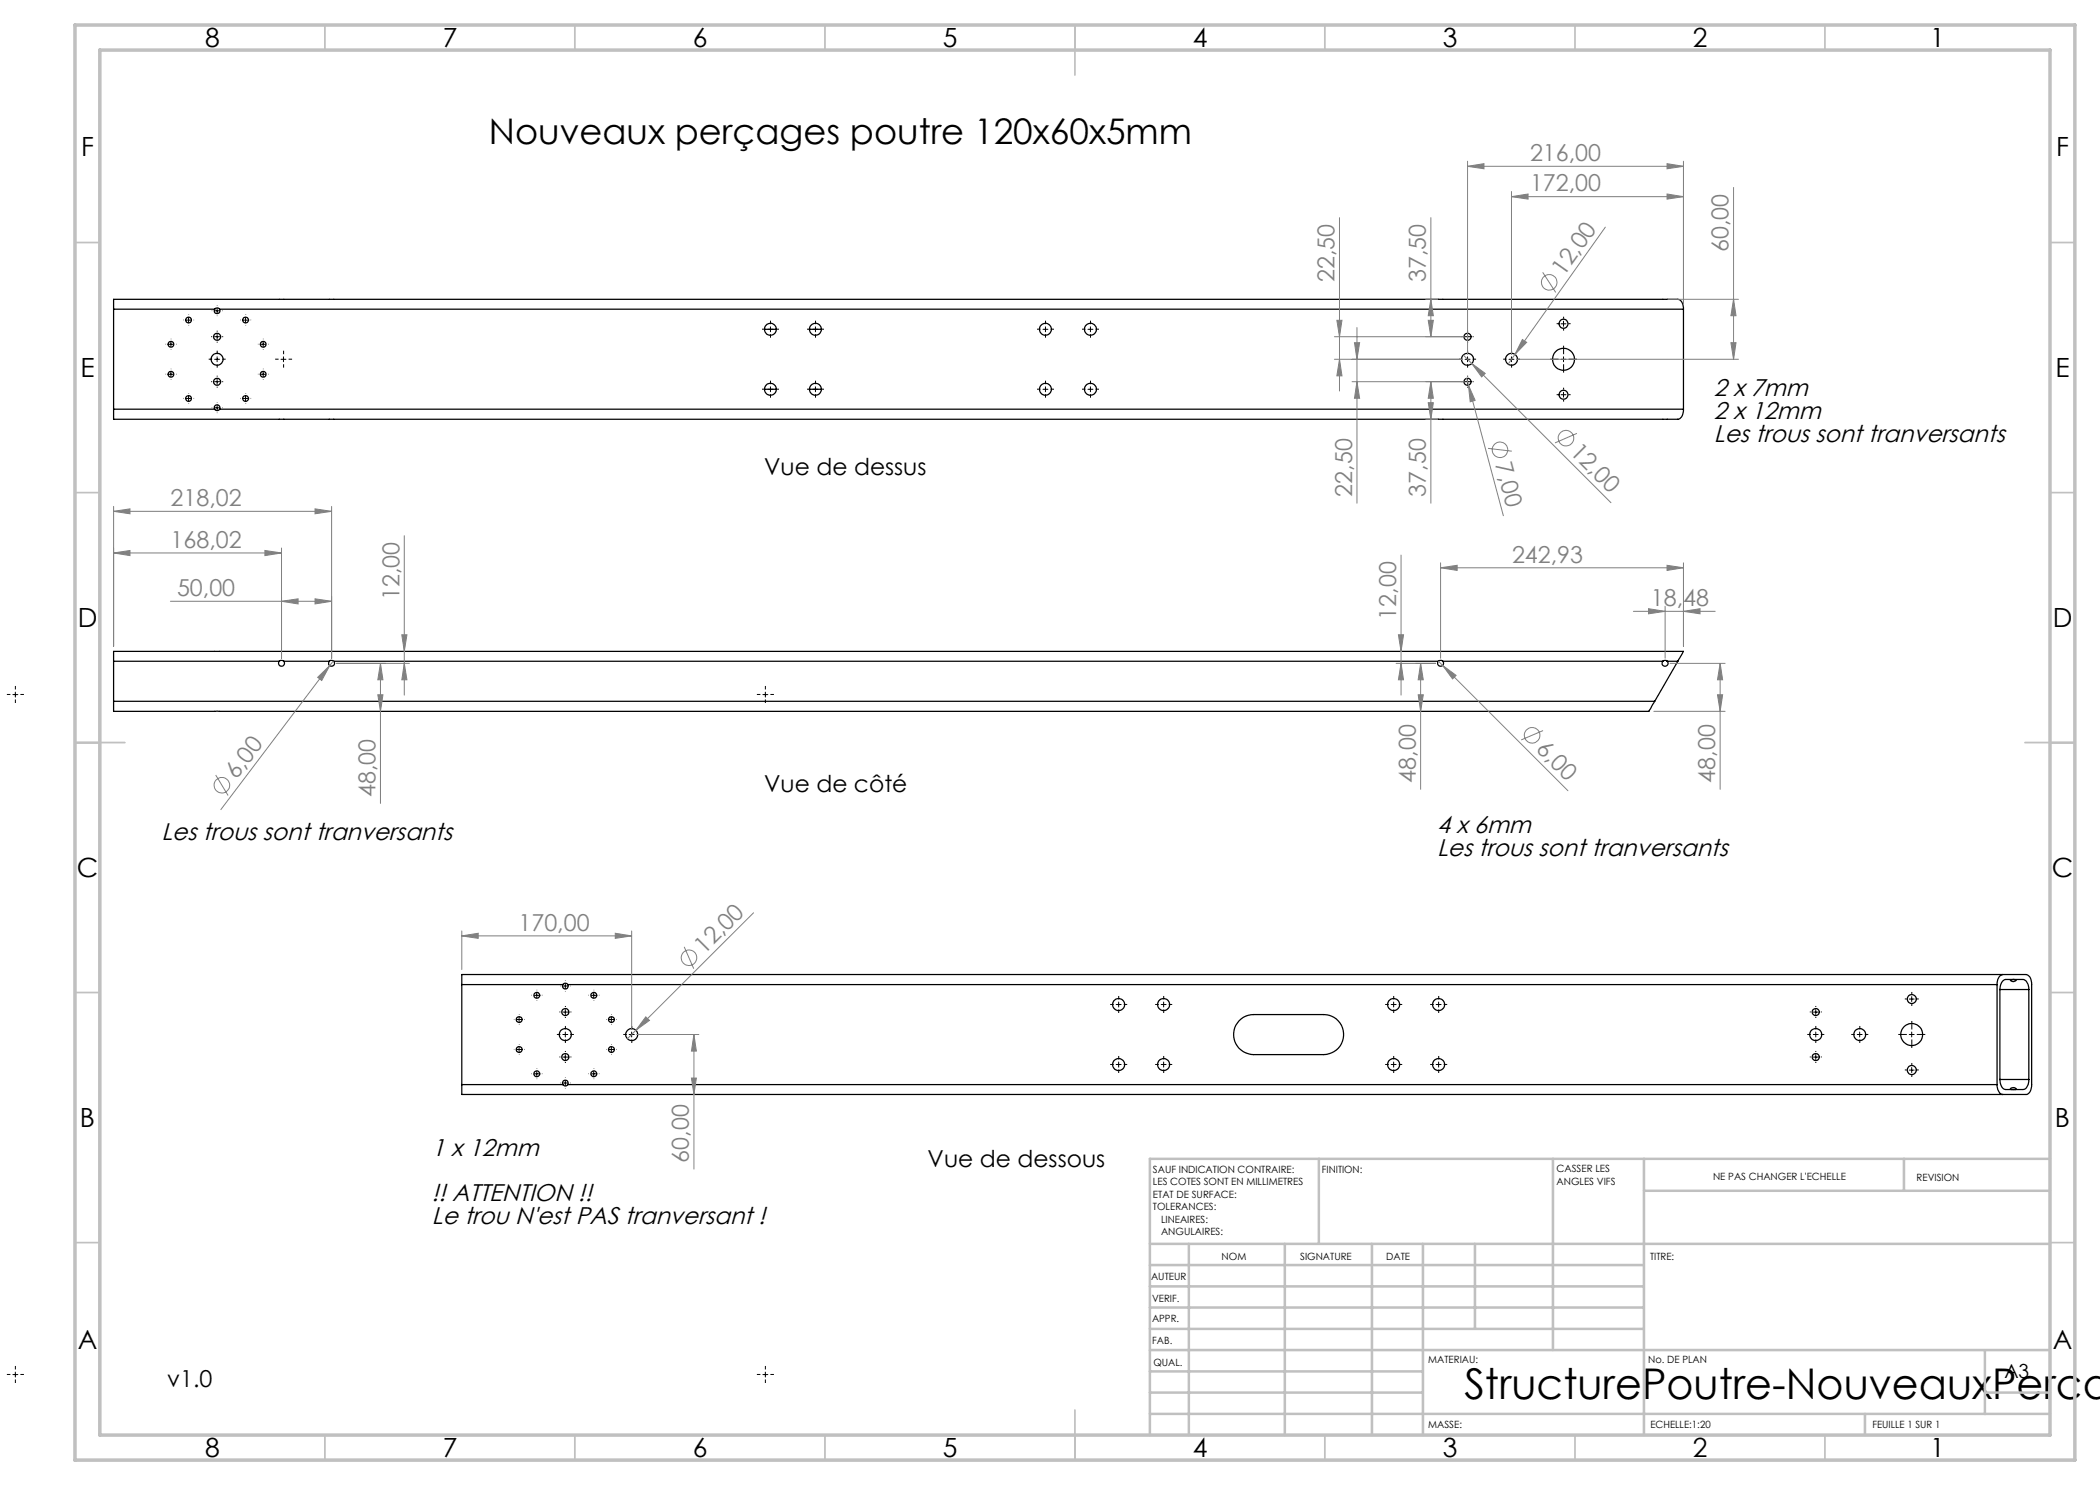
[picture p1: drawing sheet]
<svg xmlns="http://www.w3.org/2000/svg" width="420mm" height="297mm" viewBox="0 0 420 297" stroke-linecap="round" stroke-linejoin="round" font-family="sans-serif">
<g fill="none" stroke="#000" stroke-width=".25">
<path d="M22.7 61.8v-1.9h312.9a1.64 1.64 0 0 1 1.1 1.9M22.7 61.8v20M22.7 61.8h20.2M42.9 61.8l.5-.2 .5 .2M42.9 61.8a.58 .58 0 0 0 .5 .9 .58 .58 0 0 0 .5-.9M43.9 61.8h292.8M152.9 65.9h2.4M152.9 77.9h2.4M161.9 65.9h2.4M161.9 77.9h2.4M336.7 61.8v20M22.7 81.8v2.1h312.9a1.55 1.55 0 0 0 1.1-1.7v-.4"/>
<path d="M22.7 81.8h20.2M42.9 81.8a.58 .58 0 0 1 .5-.8 .58 .58 0 0 1 .5 .8M42.9 81.8l.5 .3 .5-.3M43.9 81.8h292.8M22.7 132.3v-2h314l-1.1 2M22.7 132.3h33.1M22.7 132.3v8M55.8 132.3a.6 .6 0 0 0 .1 .8 .6 .6 0 0 0 .8 0 .6 .6 0 0 0 .1-.8M55.8 132.3l.3-.2 .7 .2M56.8 132.3h9.1M65.9 132.3a.59 .59 0 0 0 0 .8 .59 .59 0 0 0 .8 0 .59 .59 0 0 0 0-.8M65.9 132.3l.2-.2 .6 .2"/>
<path d="M66.7 132.3h221M287.7 132.3a.6 .6 0 0 0 0 .8 .6 .6 0 0 0 .8 0 .6 .6 0 0 0 .1-.8M287.7 132.3l.4-.2 .5 .2M288.6 132.3h44M332.6 132.3a.59 .59 0 0 0 0 .8 .59 .59 0 0 0 .8 0 .59 .59 0 0 0 0-.8M332.6 132.3l.4-.2 .4 .2M333.4 132.3h2.2M335.6 132.3l-4.7 8M22.7 140.3v2h307.1l1.1-2M22.7 140.3h308.2M92.4 196.9v-2h312.8a1.55 1.55 0 0 1 1.1 1.7v20.3a1.76 1.76 0 0 1-1.1 2h-312.8v-2M92.4 196.9v20"/>
<path d="M92.4 196.9h20.2M112.6 196.9a.58 .58 0 0 0 .5 .9 .58 .58 0 0 0 .5-.9M112.6 196.9l.5-.3 .5 .3M113.6 196.9h285.8M399.4 196.9v20M400 197.9a1.91 1.91 0 0 1 1.1-2h3.5a1.78 1.78 0 0 1 1.2 2M400 197.9v18M400 197.9h5.8M400.6 194.9a1.7 1.7 0 0 0-1.2 2M402.1 196h1.1a.65 .65 0 0 1-.6 .3 .65 .65 0 0 1-.5-.3zM405.8 197.9v18M92.4 216.9h20.2"/>
<path d="M112.6 216.9l.5 .3 .5-.3M112.6 216.9a.58 .58 0 0 1 .5-.9 .58 .58 0 0 1 .5 .9M113.6 216.9h285.8M247.8 204.2a3.9 3.9 0 0 1 2.9-1.3h14a4 4 0 0 1 4 4 4 4 0 0 1-4 4h-14a4 4 0 0 1-3.6-2.4 4 4 0 0 1 .7-4.3zM399.4 216.9a1.83 1.83 0 0 0 1.2 2M400 215.9a1.84 1.84 0 0 0 1.1 2h3.5a1.7 1.7 0 0 0 1.2-2M400 215.9h5.8M402.1 217.8a.7 .7 0 0 1 1.1 .1h-1z"/>
<circle cx="34.2" cy="74.8" r=".58"/>
<circle cx="34.2" cy="68.8" r=".58"/>
<circle cx="37.7" cy="79.7" r=".57"/>
<circle cx="37.7" cy="64" r=".58"/>
<circle cx="43.4" cy="71.8" r="1.19"/>
<circle cx="43.4" cy="76.4" r=".71"/>
<circle cx="43.4" cy="67.4" r=".71"/>
<circle cx="49.1" cy="79.7" r=".57"/>
<circle cx="49.1" cy="64" r=".58"/>
<circle cx="52.6" cy="74.8" r=".58"/>
<circle cx="52.6" cy="68.8" r=".58"/>
<circle cx="154.1" cy="77.8" r="1.19"/>
<circle cx="154.1" cy="65.8" r="1.19"/>
<circle cx="163.1" cy="77.9" r="1.2"/>
<circle cx="163.1" cy="65.9" r="1.2"/>
<circle cx="209.1" cy="77.8" r="1.19"/>
<circle cx="209.1" cy="65.8" r="1.19"/>
<circle cx="218.1" cy="77.9" r="1.2"/>
<circle cx="218.1" cy="65.9" r="1.2"/>
<circle cx="293.5" cy="71.8" r="1.2"/>
<circle cx="293.5" cy="76.4" r=".71"/>
<circle cx="293.5" cy="67.4" r=".71"/>
<circle cx="302.3" cy="71.8" r="1.19"/>
<circle cx="312.7" cy="78.9" r=".91"/>
<circle cx="312.7" cy="64.7" r=".92"/>
<circle cx="312.7" cy="71.9" r="2.19"/>
<circle cx="107.4" cy="199.1" r=".59"/>
<circle cx="118.8" cy="199.1" r=".58"/>
<circle cx="382.4" cy="199.8" r=".91"/>
<circle cx="103.8" cy="209.9" r=".59"/>
<circle cx="103.8" cy="203.9" r=".59"/>
<circle cx="107.4" cy="214.8" r=".59"/>
<circle cx="113.1" cy="206.9" r="1.2"/>
<circle cx="113.1" cy="211.4" r=".71"/>
<circle cx="113.1" cy="202.4" r=".71"/>
<circle cx="118.8" cy="214.8" r=".58"/>
<circle cx="122.3" cy="209.9" r=".59"/>
<circle cx="122.3" cy="203.9" r=".59"/>
<circle cx="126.3" cy="206.9" r="1.2"/>
<circle cx="223.7" cy="212.9" r="1.2"/>
<circle cx="223.7" cy="200.9" r="1.2"/>
<circle cx="232.7" cy="212.9" r="1.2"/>
<circle cx="232.7" cy="200.9" r="1.2"/>
<circle cx="278.7" cy="212.9" r="1.2"/>
<circle cx="278.7" cy="200.9" r="1.2"/>
<circle cx="287.7" cy="212.9" r="1.2"/>
<circle cx="287.7" cy="200.9" r="1.2"/>
<circle cx="363.1" cy="206.9" r="1.2"/>
<circle cx="363.1" cy="211.4" r=".71"/>
<circle cx="363.1" cy="202.4" r=".71"/>
<circle cx="371.9" cy="206.9" r="1.19"/>
<circle cx="382.3" cy="206.9" r="2.2"/>
<circle cx="382.3" cy="214" r=".92"/>
</g>
<g fill="none" stroke="#808080" stroke-width=".2">
<path d="M293.5 33.3l3.3-.6v1.1zM293.5 32.2v38.7M293.5 33.3h43.2M302.3 39.3l3.3-.5v1zM302.3 38.3v32.6M302.3 39.3h34.4M333.4 32.7l3.3 .6-3.3 .5zM333.4 38.8l3.3 .5-3.3 .5zM336.7 32.2v28.7M346.7 37.5v34.4M267.9 43.5v34.7M285.2 59.9h2.3"/>
<path d="M286.2 43.5v23.8M286.2 59.9l.5 3.2h-1.1zM308.5 54.5l2.6 4M321.1 45.4l-18.1 25.5M333.6 59.9h14.1M346.7 59.9l.5 3.2h-1zM266.9 67.3h25.6M266.9 71.9h25.6M267.4 64.1h1l-.5 3.2zM267.9 71.9l.5 3.3h-1zM270.4 76.3h22.1M270.9 68.5h1l-.5 3.4z"/>
<path d="M271.4 76.3l.5 3.4h-1zM271.4 65.5v35.1M285.6 64.1h1.1l-.5 3.2zM286.2 76.3v24.3M286.2 76.3l.5 3.4h-1.1zM292.7 71l29.5 29.5M293.3 75.7l.4 1.3M293.7 77l1.3 3.1-1 .3zM293.7 77l7 26.1M294.4 72.7l2.6 2-.7 .7zM303 70.9l-1.4 1.9M303.3 71.9h44.4"/>
<path d="M304.5 67.9l.8 .6-2.3 2.4zM346.2 68.5h1l-.5 3.4zM285.2 83.9h2.3M285.6 80.5h1.1l-.5 3.4zM297.6 89.7l4.8 .5M315.4 86.7l-4.4 1.9M22.7 110.6l3.3-.5v1zM22.7 102.3l3.3-.5v1zM22.7 101.3v28M22.7 110.6h33.6M22.7 102.3h43.6M53 110.1l3.3 .5-3.3 .5z"/>
<path d="M56.3 109.6v22.1M63 101.8l3.3 .5-3.3 .5zM63 119.8l3.3 .5-3.3 .5zM66.3 101.3v30.4M80.9 107.1v31.9M280.2 111v28M288.1 113.6l3.3-.5v1zM288.1 112.6v19.1M288.1 113.6h48.6M333.4 113.1l3.3 .5-3.3 .5zM336.7 112.6v16.7M34.1 120.3h32.2"/>
<path d="M56.3 120.3l3.3-.5v1zM63.5 135.5l2.4-2.4-1.6 3zM65.9 133.1l-21.7 28.8M66.7 132.2l-.8 .9M67.3 132.7h14.6M75.6 139h1l-.5 3.3zM76.1 132.7l.5 3.3h-1zM76.1 132.7v28M80.4 127h1l-.5 3.3zM80.9 132.7l.5 3.3h-1zM279.2 132.7h7.9M279.7 127h1l-.5 3.3z"/>
<path d="M280.2 132.7l.5 3.3h-1zM283.6 139h1.1l-.6 3.3zM284.1 132.7v25.2M284.1 132.7l.6 3.3h-1.1zM287.7 132.3l.8 .8M288.5 133.1l2.7 2-.7 .7zM288.5 133.1l25.1 25M326.7 122.3h16.3M329.7 121.7l3.3 .6-3.3 .5zM333 121.2v10.5M334 132.7h11M336.7 122.3l3.3-.6v1.1z"/>
<path d="M343.5 139h1l-.5 3.3zM344 132.7l.5 3.3h-1zM344 132.7v25.2M43.1 155l2.5 4.1M308.6 146.1l-4.4 1.9M330.8 142.3h14.2M92.4 187.2l3.2-.5v1zM92.4 186.2v7.7M92.4 187.2h33.9M123 186.7l3.3 .5-3.3 .5zM126.3 186.2v19.7M136.8 189.4l1.9 4.3"/>
<path d="M150.7 182.6l-23.5 23.5M127.2 206.1l-1.7 1.6M127.4 206.9h12.4M129.2 203.4l.7 .7-2.7 2zM138.3 215.6h1l-.5 3.3zM138.8 206.9l.5 3.3h-1zM138.8 206.9v26.9"/>
<circle cx="309.8" cy="56.5" r="1.55"/>
<circle cx="300" cy="90" r="1.56"/>
<circle cx="313.2" cy="87.6" r="1.55"/>
<circle cx="44.4" cy="157.1" r="1.56"/>
<circle cx="306.4" cy="147.1" r="1.55"/>
<circle cx="137.8" cy="191.6" r="1.55"/>
</g>
<g fill="none" stroke="#000" stroke-width=".2" stroke-dasharray="30.5 1.3 1.3 1.3" stroke-linecap="butt">
<path d="M33.2 68.8h-.1M33.2 74.8h-.1M34.2 69.8v.1M34.2 75.8v.1M35.2 68.8h.1M35.2 74.8h.1M37.7 78.7v-.1M37.7 63v-.1M37.7 65v.1M38.7 79.7h.1M38.7 64h.1M42.4 71.8h-.7"/>
<path d="M42.4 76.3h-.2M42.4 67.3h-.2M43.4 63.1v.1M43.4 70.8v-.7M43.4 72.8v.7M43.4 75.3v-.2M43.4 77.3v.2M43.4 66.3v-.2M43.4 68.3v.2M44.4 62.1h.1M44.4 71.8h.7M44.4 76.3h.2"/>
<path d="M44.4 67.3h.2M49.1 78.7v-.1M49.1 63v-.1M49.1 65v.1M50.1 79.7h.1M50.1 64h.1M51.7 68.8h-.1M51.7 74.8h-.1M52.7 69.8v.1M52.7 75.8v.1M55.7 71.8h-.7M56.7 70.8v-.7"/>
<path d="M56.7 72.8v.7M57.7 71.8h.7M153.1 65.8h-.7M153.1 77.8h-.7M154.1 64.8v-.7M154.1 66.8v.7M154.1 76.8v-.7M154.1 78.8v.7M155.1 65.8h.7M155.1 77.8h.7M162.1 65.8h-.7M162.1 77.8h-.7"/>
<path d="M163.1 64.8v-.7M163.1 66.8v.7M163.1 76.8v-.7M163.1 78.8v.7M164.1 65.8h.7M164.1 77.8h.7M208.1 77.8h-.7M208.1 65.8h-.7M209.1 76.8v-.7M209.1 78.8v.7M209.1 64.8v-.7M209.1 66.8v.7"/>
<path d="M210.1 77.8h.7M210.1 65.8h.7M217.1 77.8h-.7M217.1 65.8h-.7M218.1 76.8v-.7M218.1 78.8v.7M218.1 64.8v-.7M218.1 66.8v.7M219.1 77.8h.7M219.1 65.8h.7M292.5 71.8h-.7M292.5 67.3h-.2"/>
<path d="M292.5 76.3h-.2M293.5 70.8v-.7M293.5 72.8v.7M293.5 66.3v-.2M293.5 68.3v.2M293.5 75.3v-.2M293.5 77.3v.2M294.5 71.8h.7M294.5 67.3h.2M294.5 76.3h.2M301.3 71.8h-.7M302.3 70.8v-.7"/>
<path d="M302.3 72.8v.7M303.3 71.8h.7M311.7 71.8h-1.7M311.7 78.9h-.4M311.7 64.7h-.4M312.7 70.8v-1.7M312.7 72.8v1.7M312.7 77.9v-.4M312.7 79.9v.4M312.7 63.7v-.4M312.7 65.7v.4M313.7 71.8h1.7"/>
<path d="M313.7 78.9h.4M313.7 64.7h.4M37.7 80.7v.1M43.4 82.5v.1M44.4 81.5h.1M49.1 80.7v.1M2.1 138.9h-.7M3.1 137.9v-.7M3.1 139.9v.7M4.1 138.9h.7M152.1 138.9h-.7M153.1 137.9v-.7"/>
<path d="M153.1 139.9v.7M154.1 138.9h.7M106.4 199h-.1M108.4 199h.1M112.1 197.2h-.1M113.1 196.2v-.1M113.1 198.2v.1M114.1 197.2h.1M117.8 199h-.1M119.8 199h.1M223.7 199.9v-.7M232.7 199.9v-.7"/>
<path d="M278.7 199.9v-.7M287.7 199.9v-.7M381.4 199.8h-.4M382.4 198.8v-.4M383.4 199.8h.4M102.9 209.9h-.1M102.9 203.9h-.1M103.9 208.9v-.1M103.9 210.9v.1M103.9 202.9v-.1M103.9 204.9v.1M106.4 214.7h-.1"/>
<path d="M107.4 200v.1M107.4 215.7v.1M108.4 214.7h.1M112.1 216.6h-.1M112.1 206.9h-.7M112.1 202.4h-.2M112.1 211.4h-.2M113.1 215.6v-.1M113.1 217.6v.1M113.1 205.9v-.7M113.1 207.9v.7M113.1 201.4v-.2"/>
<path d="M113.1 203.4v.2M113.1 210.4v-.2M113.1 212.4v.2M114.1 216.6h.1M114.1 206.9h.7M114.1 202.4h.2M114.1 211.4h.2M117.8 214.7h-.1M118.8 200v.1M118.8 215.7v.1M119.8 214.7h.1M121.3 209.9h-.1"/>
<path d="M121.3 203.9h-.1M122.3 208.9v-.1M122.3 210.9v.1M122.3 202.9v-.1M122.3 204.9v.1M123.3 209.9h.1M123.3 203.9h.1M125.4 206.9h-.7M126.4 205.9v-.7M126.4 207.9v.7M127.4 206.9h.7M222.7 212.9h-.7"/>
<path d="M222.7 200.9h-.7M223.7 211.9v-.7M223.7 213.9v.7M223.7 201.9v.7M224.7 212.9h.7M224.7 200.9h.7M231.7 212.9h-.7M231.7 200.9h-.7M232.7 211.9v-.7M232.7 213.9v.7M232.7 201.9v.7M233.7 212.9h.7"/>
<path d="M233.7 200.9h.7M277.7 200.9h-.7M277.7 212.9h-.7M278.7 201.9v.7M278.7 211.9v-.7M278.7 213.9v.7M279.7 200.9h.7M279.7 212.9h.7M286.7 200.9h-.7M286.7 212.9h-.7M287.7 201.9v.7M287.7 211.9v-.7"/>
<path d="M287.7 213.9v.7M288.7 200.9h.7M288.7 212.9h.7M362.2 206.9h-.7M362.2 211.4h-.2M362.2 202.4h-.2M363.2 205.9v-.7M363.2 207.9v.7M363.2 210.4v-.2M363.2 212.4v.2M363.2 201.4v-.2M363.2 203.4v.2"/>
<path d="M364.2 206.9h.7M364.2 211.4h.2M364.2 202.4h.2M371 206.9h-.7M372 205.9v-.7M372 207.9v.7M373 206.9h.7M381.4 206.9h-1.7M381.4 214h-.4M382.4 205.9v-1.7M382.4 207.9v1.7M382.4 200.8v.4"/>
<path d="M382.4 213v-.4M382.4 215v.4M383.4 206.9h1.7M383.4 214h.4M2.1 274.9h-.7M3.1 273.9v-.7M3.1 275.9v.7M4.1 274.9h.7M152.1 274.9h-.7M153.1 273.9v-.7M153.1 275.9v.7M154.1 274.9h.7"/>
</g>
<g fill="none" stroke="#000" stroke-width=".2">
<path d="M33.7 68.9h1M33.7 74.9h1M34.2 68.4v1M34.2 74.4v.9M37.2 79.7h1M37.2 64h1M37.7 63.5v1M37.7 79.2v1M42.9 62.2h1M42.9 71.9h1M42.9 76.3h1M42.9 67.3h1"/>
<path d="M43.4 61.7v.9M43.4 66.8v1.1M43.4 71.4v1M43.4 75.8v1.1M48.6 79.7h1M48.6 64h1M49.1 63.5v1M49.1 79.2v1M52.1 68.9h1M52.1 74.9h1M52.6 68.4v1M52.6 74.4v.9"/>
<path d="M56.2 71.9h1M56.7 71.4v1M153.6 65.9h1M153.6 77.9h1M154.1 65.4v1M154.1 77.4v.9M162.6 65.9h1M162.6 77.9h1M163.1 65.4v1M163.1 77.4v.9M208.6 65.9h1M208.6 77.9h1"/>
<path d="M209.1 65.4v1M209.1 77.4v.9M217.6 65.9h1M217.6 77.9h1M218.1 65.4v1M218.1 77.4v.9M293 71.9h1M293 76.3h1M293 67.3h1M293.5 66.8v1.1M293.5 71.4v1M293.5 75.8v1.1"/>
<path d="M301.8 71.9h1M302.3 71.4v1M312.2 71.9h1M312.2 78.9h1M312.2 64.8h1M312.7 64.2v1.1M312.7 71.4v1M312.7 78.5v.9M42.9 81.6h1M43.4 81.1v1M2.6 138.9h1M3.1 138.4v1"/>
<path d="M152.6 138.9h1M153.1 138.4v1M106.9 199.1h.9M107.4 198.6v1M112.6 197.2h1M113.1 196.7v1M118.3 199.1h1M118.7 198.6v1M381.8 199.8h1M382.3 199.3v1M103.3 209.9h1.1M103.3 203.9h1.1"/>
<path d="M103.8 203.4v1M103.8 209.4v1M106.9 214.8h.9M107.4 214.3v1M112.6 216.6h1M112.6 206.9h1M112.6 202.4h1M112.6 211.4h1M113.1 201.9v1M113.1 206.4v1M113.1 210.9v1M113.1 216.1v1"/>
<path d="M118.3 214.8h1M118.7 214.3v1M121.8 209.9h1M121.8 203.9h1M122.3 203.4v1M122.3 209.4v1M125.8 206.9h1.1M126.3 206.4v1M223.2 212.9h1M223.2 200.9h1M223.7 200.4v1M223.7 212.4v1"/>
<path d="M232.2 212.9h1M232.2 200.9h1M232.7 200.4v1M232.7 212.4v1M278.2 212.9h1M278.2 200.9h1M278.7 200.4v1M278.7 212.4v1M287.2 212.9h1M287.2 200.9h1M287.7 200.4v1M287.7 212.4v1"/>
<path d="M362.7 206.9h.9M362.7 202.4h.9M362.7 211.4h.9M363.1 201.9v1M363.1 206.4v1M363.1 210.9v1M371.4 206.9h1M371.9 206.4v1M381.8 206.9h1M381.8 214h1M382.3 206.4v1M382.3 213.5v1"/>
<path d="M2.6 274.9h1M3.1 274.4v1M152.6 274.9h1M153.1 274.4v1"/>
</g>
<g fill="none" stroke="#c0c0c0" stroke-width=".35">
<path d="M65 5v5M115 5v5M165 5v5M215 5v10M265 5v5M315 5v5M365 5v5M15 48.5h5M410 48.5h5M15 98.5h5M410 98.5h5M15 148.5h10"/>
<path d="M405 148.5h10M15 198.5h5M410 198.5h5M15 248.5h5M410 248.5h5M65 287v5M115 287v5M165 287v5M215 282v10M265 287v5M315 287v5M365 287v5"/>
</g>
<g fill="none" stroke="#c0c0c0" stroke-width=".5">
<path d="M263.8 231.8v17M310.6 231.8v38.2M328.8 231.8v55.2M328.8 238.2h81.2M380.8 231.8v6.4M410 231.8h-180v55.2M230 248.8h180M230 257.3h98.8M230 253h98.8M237.8 248.8v38.2M257 248.8v38.2M274.4 248.8v38.2"/>
<path d="M284.6 248.8v38.2M295 248.8v17M230 265.8h98.8M230 261.5h98.8M230 278.5h54.6M230 274.3h54.6M230 270h180M397 278.5h13M397 270v12.8M230 282.8h180M373 282.8v4.2"/>
</g>
<path d="M15 5h400v287h-400zM20 10h390v277h-390z" fill="none" stroke="#c0c0c0" stroke-width=".7"/>
<g fill="#808080">
<path d="M129.2 203.4l.7 .7-2.7 2z"/>
<path d="M63.5 135.5l2.4-2.4-1.6 3z"/>
<path d="M304.5 67.9l.8 .6-2.3 2.4z"/>
<path d="M293.7 77l1.3 3.1-1 .3z"/>
<path d="M288.5 133.1l2.7 2-.7 .7z"/>
<path d="M294.4 72.7l2.6 2-.7 .7z"/>
<path d="M123 186.7l3.3 .5-3.3 .5zM92.4 187.2l3.2-.5v1z"/>
<path d="M22.7 110.6l3.3-.5v1zM53 110.1l3.3 .5-3.3 .5zM22.7 102.3l3.3-.5v1zM63 101.8l3.3 .5-3.3 .5zM56.3 120.3l3.3-.5v1zM63 119.8l3.3 .5-3.3 .5zM288.1 113.6l3.3-.5v1zM333.4 113.1l3.3 .5-3.3 .5zM329.7 121.7l3.3 .6-3.3 .5zM336.7 122.3l3.3-.6v1.1z"/>
<path d="M293.5 33.3l3.3-.6v1.1zM333.4 32.7l3.3 .6-3.3 .5zM302.3 39.3l3.3-.5v1zM333.4 38.8l3.3 .5-3.3 .5z"/>
<path d="M80.9 132.7l.5 3.3h-1zM80.4 127h1l-.5 3.3zM280.2 132.7l.5 3.3h-1zM279.7 127h1l-.5 3.3z"/>
<path d="M285.6 64.1h1.1l-.5 3.2zM286.2 59.9l.5 3.2h-1.1zM346.2 68.5h1l-.5 3.4zM346.7 59.9l.5 3.2h-1z"/>
<path d="M138.8 206.9l.5 3.3h-1zM138.3 215.6h1l-.5 3.3z"/>
<path d="M76.1 132.7l.5 3.3h-1zM75.6 139h1l-.5 3.3zM284.1 132.7l.6 3.3h-1.1zM283.6 139h1.1l-.6 3.3zM344 132.7l.5 3.3h-1zM343.5 139h1l-.5 3.3zM267.4 64.1h1l-.5 3.2zM267.9 71.9l.5 3.3h-1zM270.9 68.5h1l-.5 3.4zM271.4 76.3l.5 3.4h-1z"/>
<path d="M286.2 76.3l.5 3.4h-1.1zM285.6 80.5h1.1l-.5 3.4z"/>
</g>
<text font-size="8.5" x="292.9" y="279.7">StructurePoutre-NouveauxPerca</text>
<text font-size="7.1" x="97.8" y="28.7">Nouveaux perçages poutre 120x60x5mm</text>
<g font-size="5.3">
<text x="41" y="9.5">8</text>
<text x="88.5" y="9.5">7</text>
<text x="138.5" y="9.5">6</text>
<text x="188.5" y="9.5">5</text>
<text x="238.5" y="9.5">4</text>
<text x="288.5" y="9.5">3</text>
<text x="338.5" y="9.5">2</text>
<text x="386" y="9.5">1</text>
<text x="16.2" y="31.2">F</text>
<text x="411.2" y="31.2">F</text>
<text x="16.1" y="75.5">E</text>
<text x="411.1" y="75.5">E</text>
<text x="15.5" y="125.5">D</text>
<text x="410.5" y="125.5">D</text>
<text x="15.4" y="175.5">C</text>
<text x="410.4" y="175.5">C</text>
<text x="16" y="225.5">B</text>
<text x="411" y="225.5">B</text>
<text x="15.5" y="269.7">A</text>
<text x="410.5" y="269.7">A</text>
<text x="41" y="291.5">8</text>
<text x="88.5" y="291.5">7</text>
<text x="138.5" y="291.5">6</text>
<text x="188.5" y="291.5">5</text>
<text x="238.5" y="291.5">4</text>
<text x="288.5" y="291.5">3</text>
<text x="338.5" y="291.5">2</text>
<text x="386" y="291.5">1</text>
</g>
<g font-size="4.8">
<text x="342.8" y="79.3">2 x 7mm</text>
<text x="342.8" y="83.8">2 x 12mm</text>
<text x="342.8" y="88.3">Les trous sont tranversants</text>
<text x="32.3" y="167.9">Les trous sont tranversants</text>
<text x="287.4" y="166.6">4 x 6mm</text>
<text x="287.4" y="171.2">Les trous sont tranversants</text>
<text x="86.4" y="231.1">1 x 12mm</text>
<text x="86.4" y="240.2">!! ATTENTION !!</text>
<text x="86.4" y="244.7">Le trou N'est PAS tranversant !</text>
</g>
<g font-size="4.7" fill="#808080">
<text x="306" y="32.2">216,00</text>
<text x="306" y="38.3">172,00</text>
<text x="345.7" y="50.4" transform="rotate(-90 345.7 50.4)">60,00</text>
<text x="266.9" y="56.4" transform="rotate(-90 266.9 56.4)">22,50</text>
<text x="285.2" y="56.4" transform="rotate(-90 285.2 56.4)">37,50</text>
<text x="312.7" y="55.3" transform="rotate(-55 312.7 55.3)">12,00</text>
<text x="299" y="92.9" transform="rotate(75 299 92.9)">7,00</text>
<text x="313.8" y="90.6" transform="rotate(45 313.8 90.6)">12,00</text>
<text x="34.1" y="101.2">218,02</text>
<text x="270.4" y="99.3" transform="rotate(-90 270.4 99.3)">22,50</text>
<text x="285.2" y="99.3" transform="rotate(-90 285.2 99.3)">37,50</text>
<text x="34.1" y="109.6">168,02</text>
<text x="302.4" y="112.5">242,93</text>
<text x="35.4" y="119.2">50,00</text>
<text x="79.9" y="120.1" transform="rotate(-90 79.9 120.1)">12,00</text>
<text x="279.2" y="123.9" transform="rotate(-90 279.2 123.9)">12,00</text>
<text x="330.2" y="121.2">18,48</text>
<text x="307" y="150.1" transform="rotate(45 307 150.1)">6,00</text>
<text x="47.3" y="156" transform="rotate(-53 47.3 156)">6,00</text>
<text x="75.1" y="159.4" transform="rotate(-90 75.1 159.4)">48,00</text>
<text x="283.1" y="156.5" transform="rotate(-90 283.1 156.5)">48,00</text>
<text x="343" y="156.5" transform="rotate(-90 343 156.5)">48,00</text>
<text x="103.7" y="186.1">170,00</text>
<text x="140.8" y="190.9" transform="rotate(-45 140.8 190.9)">12,00</text>
<text x="137.8" y="232.5" transform="rotate(-90 137.8 232.5)">60,00</text>
</g>
<g font-size="4.7">
<text x="152.8" y="95">Vue de dessus</text>
<text x="152.8" y="158.4">Vue de côté</text>
<text x="185.5" y="233.4">Vue de dessous</text>
<text x="33.5" y="277.4">v1.0</text>
</g>
<text font-size="3.9" x="400.9" y="275.5">A3</text>
<g font-size="2">
<text x="230.6" y="234.6">SAUF INDICATION CONTRAIRE:</text>
<text x="230.6" y="237.1">LES COTES SONT EN MILLIMETRES</text>
<text x="230.6" y="239.6">ETAT DE SURFACE:</text>
<text x="264.4" y="234.6">FINITION:</text>
<text x="311.3" y="234.5">CASSER LES</text>
<text x="311.3" y="237">ANGLES VIFS</text>
<text x="342.6" y="236">NE PAS CHANGER L'ECHELLE</text>
<text x="383.3" y="236.2">REVISION</text>
<text x="230.6" y="242.1">TOLERANCES:</text>
<text x="232.2" y="244.6">LINEAIRES:</text>
<text x="232.2" y="247.1">ANGULAIRES:</text>
<text x="244.3" y="252">NOM</text>
<text x="260" y="251.9">SIGNATURE</text>
<text x="277.2" y="251.9">DATE</text>
<text x="330" y="251.9">TITRE:</text>
<text x="230.2" y="256.1">AUTEUR</text>
<text x="230.4" y="260.3">VERIF.</text>
<text x="230.4" y="264.4">APPR.</text>
<text x="230.5" y="268.8">FAB.</text>
<text x="230.7" y="273.1">QUAL.</text>
<text x="285.7" y="272.5">MATERIAU:</text>
<text x="329.6" y="272.5">No. DE PLAN</text>
<text x="285.6" y="285.5">MASSE:</text>
<text x="330.1" y="285.6">ECHELLE:1:20</text>
<text x="374.5" y="285.6">FEUILLE 1 SUR 1</text>
</g>
</svg>
